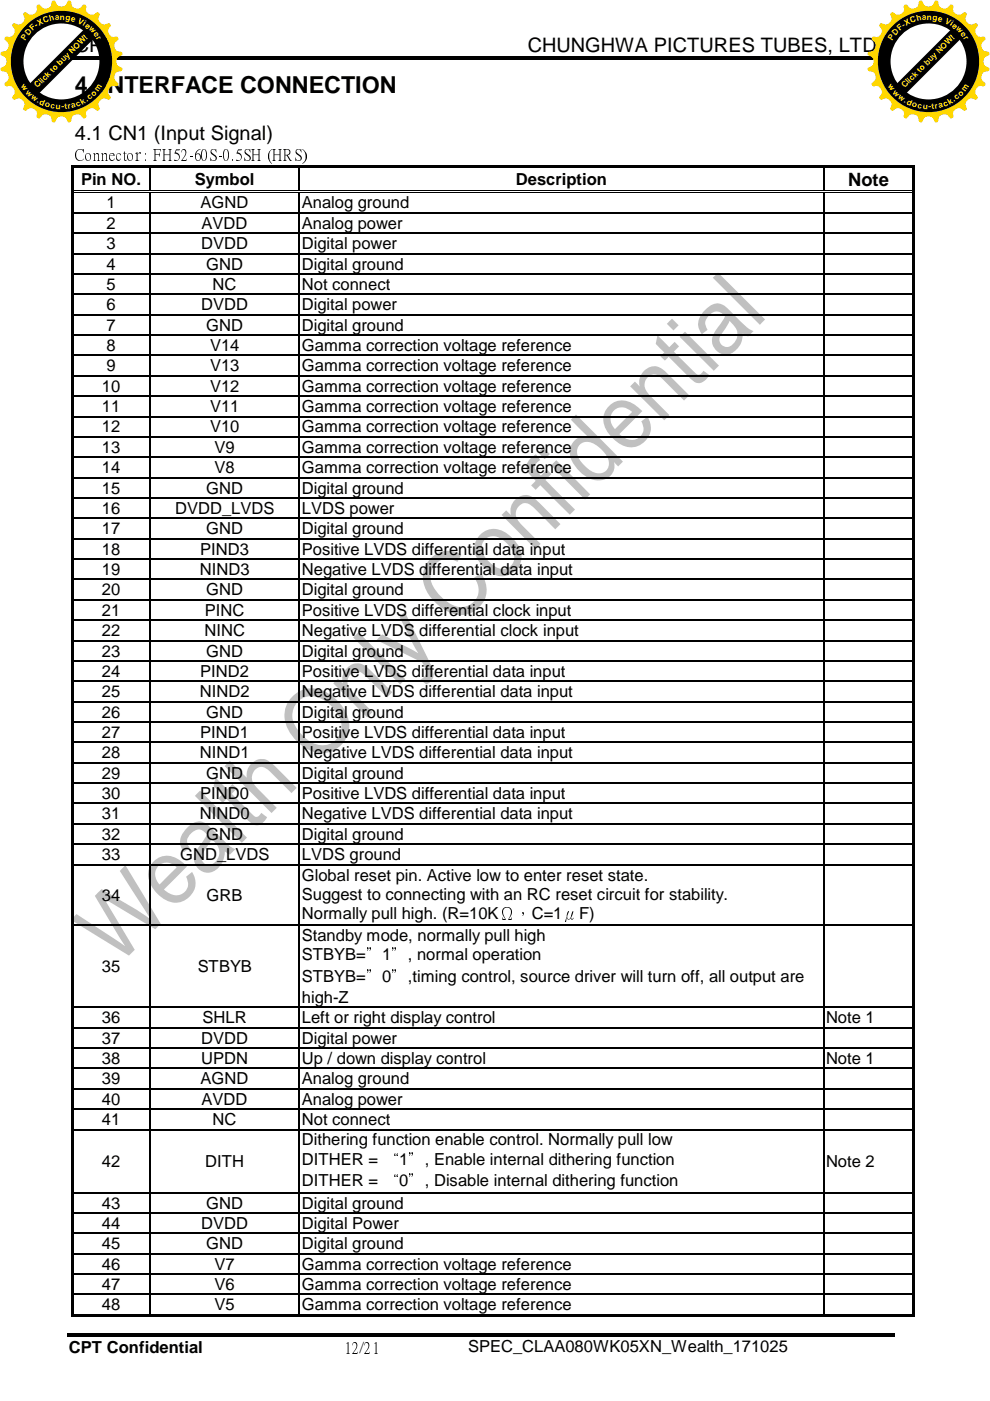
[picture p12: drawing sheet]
<svg xmlns="http://www.w3.org/2000/svg" width="210mm" height="297mm" viewBox="0 0 210 297" stroke-linecap="round" stroke-linejoin="round" font-family="sans-serif">
<path d="M15.1 11.9h82.1v.8h-82.1zM96.9 11.9h.8v.8h-.8zM97.7 11.9h91v.8h-91zM14.1 282.7h40.5v.7h-40.5zM54.6 282.7h.7v.7h-.7zM55.3 282.7h43.3v.7h-43.3zM98.6 282.7h.8v.7h-.8zM99.4 282.7h90.2v.7h-90.2z" fill="#000"/>
<g fill="#c0c0c0">
<path d="M16.2 193.8l10.3 6.8-6.4-10.7 1.4-1.4 7.7 4.5 2.9 2.1-6.7-10.4 1.2-1.3 7.5 12.5-1.2 1.1-10.9-6.5 6.6 10.9-1.3 1.2-12.3-7.6z" fill-rule="evenodd"/>
<path d="M32.6 182.6a4.3 4.3 0 0 1 6.2 .3l.8 .8-4.8 4.9a3.1 3.1 0 0 0 4.4 .5 2.52 2.52 0 0 0 .3-3.2l1.2-1a4.2 4.2 0 0 1-.8 5.5 4.2 4.2 0 0 1-5.5 0 5.8 5.8 0 0 1-2.8-6.3zM33.6 183.6a2.77 2.77 0 0 0 .2 3.9l3.7-3.6a2.65 2.65 0 0 0-3.9-.3z" fill-rule="evenodd"/>
<path d="M39.7 175.5a2.93 2.93 0 0 1 4.5-.4l2.9 2.8a7 7 0 0 0 2.8 2.1l-1.1 1.2-1.1-.7a4.3 4.3 0 0 1-3.6 4.5 3.1 3.1 0 0 1-2.8-2 3.1 3.1 0 0 1 .8-3.3l1.8-2.8a2.02 2.02 0 0 0-3-.5 2.16 2.16 0 0 0-.7 3.4l-1.3 .9a3.6 3.6 0 0 1 .8-5.2zM44.8 177.9l-.6 1.2a5 5 0 0 0-1.5 3.1 1.73 1.73 0 0 0 1.5 1.2 1.73 1.73 0 0 0 1.7-1 3.2 3.2 0 0 0-1.1-4.5z" fill-rule="evenodd"/>
<path d="M42.1 167.9l.3-.3 10 10-1.1 1.1-10-10z" fill-rule="evenodd"/>
<path d="M45.7 164.8l2.5 2.5 1.1-1.1 .9 1-1.1 1.1 4.5 4.5a.9 .9 0 0 0 .9 .4 .9 .9 0 0 0 .7-.6l.2-.3 1.2 1a2.31 2.31 0 0 1-3.1 1.4l-5.5-5.3-.8 .8-.9-1 .8-.8-1.8-1.7z" fill-rule="evenodd"/>
<path d="M48.7 161.3l3.6 3.6a3.2 3.2 0 0 1 1.7-3.6 3.2 3.2 0 0 1 3.9 .8l5 4.9-1.1 1.1-4.6-4.5a2.05 2.05 0 0 0-3.1-.4 2.52 2.52 0 0 0 .3 3.8l4.3 4.3-1.1 1.1-10-10z" fill-rule="evenodd"/>
<path d="M62 147.7a6.1 6.1 0 0 1 8.5-.1 7.6 7.6 0 0 1 3.3 8.1 5.9 5.9 0 0 1-9.4 2.7 8.4 8.4 0 0 1-4-7.7 5.5 5.5 0 0 1 1.6-3zM63.2 148.8a4.4 4.4 0 0 0-.1 6 6.5 6.5 0 0 0 6.1 3.1 4.1 4.1 0 0 0 2.4-6.5 6.9 6.9 0 0 0-6.3-3.7l-.9 .2z" fill-rule="evenodd"/>
<path d="M73.6 141.6a3 3 0 0 1 4.8 .3l4.8 4.9-1.1 1.1-2.8-2.8a10.7 10.7 0 0 0-3.1-2.7 2.21 2.21 0 0 0-2.3 1.2 2.21 2.21 0 0 0 .4 2.6l4.7 4.8-1.1 1.1-7.2-7.2 1-1 1 1a3.1 3.1 0 0 1 .9-3.3z" fill-rule="evenodd"/>
<path d="M76 134l9.9 10-1.1 1.1-9.9-9.9z" fill-rule="evenodd"/>
<path d="M85.5 130l.3-.3 4.4 8.9a9.8 9.8 0 0 1 1.7 4.8 2.31 2.31 0 0 1-1.5 1.7l-1.3-1a1.74 1.74 0 0 0 .9-2.8 1.95 1.95 0 0 0-1.4-1.3l-8.8-4.3 1.2-1.2 7.7 4-4-7.7z" fill-rule="evenodd"/>
<path d="M91.4 118.3a5 5 0 0 1 6.4-.7l-.8 1.5a3.8 3.8 0 0 0-4.8 .7 3.8 3.8 0 0 0-.2 4.9 8.8 8.8 0 0 0 5.5 4 3.8 3.8 0 0 0 3.7-2.1 3.8 3.8 0 0 0-.7-4.2l1.6-.8a5.5 5.5 0 0 1-.6 7.2 5.5 5.5 0 0 1-7.3 .5 8.5 8.5 0 0 1-4.5-7.7l.4-1.5z" fill-rule="evenodd"/>
<path d="M101.8 113.4a4.4 4.4 0 0 1 6.3 .1 5.8 5.8 0 0 1 2.5 5 4.2 4.2 0 0 1-7 2.6 5.8 5.8 0 0 1-2.9-5.9l.4-1zM102.8 114.4a3 3 0 0 0 .4 4.2 4.3 4.3 0 0 0 4 2 2.62 2.62 0 0 0 1.1-4.5 4.6 4.6 0 0 0-4.3-2.3z" fill-rule="evenodd"/>
<path d="M109.2 106a3 3 0 0 1 4.8 .3l4.8 4.8-1.1 1.1-2.2-2.2a14.2 14.2 0 0 0-3.7-3.3 2.23 2.23 0 0 0-2.2 1.2 2.23 2.23 0 0 0 .3 2.6l4.7 4.8-1.1 1.1-7.2-7.2 1-1 1 1a3.3 3.3 0 0 1 .9-3.2z" fill-rule="evenodd"/>
<path d="M112.5 97.2l1.1-.9 1 1.2a1.62 1.62 0 0 0-1.1 2.1l1.2 1.2 1.3-1.2 .9 .9-1.2 1.3 6.2 6.2-1.1 1.1-6.2-6.2-1 .9-1-.9 1-1-.4-.3a3.2 3.2 0 0 1-1.5-3.3z" fill-rule="evenodd"/>
<path d="M115.2 94.8l1.4 1.5-1.1 1.1-1.4-1.4zM117.1 98.4l.8-.8 7.2 7.2-1.1 1.1-7.2-7.2z" fill-rule="evenodd"/>
<path d="M121 89l1.1-1.1 10 10-1 1-.9-.9a3.3 3.3 0 0 1-4.6 3.7 7.7 7.7 0 0 1-4.8-5.5 3.3 3.3 0 0 1 3.8-3.6zM122.9 94.3a2.89 2.89 0 0 0 .6 4 4.6 4.6 0 0 0 4 2 2.25 2.25 0 0 0 1.1-3.6 6 6 0 0 0-4.2-3 1.97 1.97 0 0 0-1.5 .6z" fill-rule="evenodd"/>
<path d="M129.2 86.1a4.3 4.3 0 0 1 6.1 .3l.9 .8-4.9 4.8a3.1 3.1 0 0 0 4.4 .5 2.43 2.43 0 0 0 .3-3.2l1.3-1a4.3 4.3 0 0 1-1.1 5.7 4.3 4.3 0 0 1-5.8-.6 5.5 5.5 0 0 1-2.3-5.9zM130.2 87a2.77 2.77 0 0 0 .2 4l3.6-3.7a2.75 2.75 0 0 0-3.8-.3z" fill-rule="evenodd"/>
<path d="M136.5 78.7a3 3 0 0 1 4.8 .3l4.8 4.8-1.1 1.1-2.7-2.7a10.4 10.4 0 0 0-3.2-2.8 2.22 2.22 0 0 0-2.2 1.2 2.22 2.22 0 0 0 .3 2.6l4.7 4.8-1.1 1.1-7.2-7.2 1-1 1 1.1a3.3 3.3 0 0 1 .9-3.3z" fill-rule="evenodd"/>
<path d="M139.4 71.1l2.5 2.5 1.1-1.1 1 .9-1.1 1.1 4.2 4.3a.99 .99 0 0 0 1.6 .4l.4-.6 1.3 .9a2.44 2.44 0 0 1-3.1 1.5l-5.5-5.4-.8 .9-1-1 .8-.8-1.8-1.8z" fill-rule="evenodd"/>
<path d="M141.9 68.1l.6-.5 1.4 1.4-1.1 1.1-1.4-1.4zM144.1 71.4l1.1-1.1 7.2 7.2-1.1 1.1z" fill-rule="evenodd"/>
<path d="M149.5 65.7a3 3 0 0 1 4.1-.9l3.8 3.7a6 6 0 0 0 2.4 1.7l-1.2 1.1-1.1-.6a4.2 4.2 0 0 1-3.6 4.5 3.1 3.1 0 0 1-2.8-2 3.1 3.1 0 0 1 .8-3.4l1.8-2.7a2.06 2.06 0 0 0-1.9-1.1 2.06 2.06 0 0 0-1.8 1.2 1.99 1.99 0 0 0 0 2.7l-1.2 1a3.6 3.6 0 0 1 .7-5.2zM154.7 68l-.7 1.3a5.4 5.4 0 0 0-1.5 2.8 1.68 1.68 0 0 0 1.4 1.5 1.68 1.68 0 0 0 1.8-1 2.9 2.9 0 0 0-.7-4.3z" fill-rule="evenodd"/>
<path d="M151.1 58.9l1.1-1.1 10 9.9-1.1 1.2z" fill-rule="evenodd"/>
</g>
<g fill="#000">
<path d="M15.1 35.1h.5v.6h-.5zM15.1 35.1h.5v.5h-.5zM15.6 35.1h16v.5h-16zM31.6 35.6l.3 .1zM31.6 35.1h.5v.5h-.5zM32.1 35.1h31.3v.5h-31.3zM63.4 35.6l.2 .1zM63.4 35.1h.5v.5h-.5zM63.9 35.1h110.6v.5h-110.6zM174.5 35.6l.3 .1zM174.5 35.1h.5v.5h-.5zM175 35.1h18.4v.5h-18.4z"/>
<path d="M193.4 35.1h.5v.6h-.5zM193.4 35.1h.5v.5h-.5zM15.1 35.7h.5v4.7h-.5zM15.1 40.4h.5v.5h-.5zM15.1 40.9h.5v4.1h-.5zM15.1 45h.5v.3h-.5zM15.1 45.3h.5v4h-.5zM15.1 49.3h.5v.3h-.5zM15.1 49.6h.5v4h-.5zM15.1 53.6h.5v.3h-.5zM15.1 53.9h.5v4.1h-.5zM15.1 58h.5v.2h-.5z"/>
<path d="M31.6 40.9h.3zM31.6 40.4h.5v.2h-.5zM31.6 40.7h.5v.2h-.5zM31.6 45h.3v.3h-.3zM31.6 49.3h.3v.3h-.3zM31.6 53.6h.3v.3h-.3zM31.6 58h.3v.2h-.3zM63.4 40.9h.2zM63.4 40.4h.5v.2h-.5zM63.4 40.7h.5v.2h-.5zM63.4 45h.2v.3h-.2zM63.4 49.3h.2v.3h-.2z"/>
<path d="M63.4 53.6h.2v.3h-.2zM63.4 58h.2v.2h-.2zM174.5 40.9h.3zM174.5 40.4h.5v.2h-.5zM174.5 40.7h.5v.2h-.5zM174.5 45h.3v.3h-.3zM174.5 49.3h.3v.3h-.3zM174.5 53.6h.3v.3h-.3zM174.5 58h.3v.2h-.3zM193.4 35.7h.5v4.7h-.5zM193.4 40.4h.5v.5h-.5zM193.4 40.9h.5v4.1h-.5z"/>
<path d="M193.4 45h.5v.3h-.5zM193.4 45.3h.5v4h-.5zM193.4 49.3h.5v.3h-.5zM193.4 49.6h.5v4h-.5zM193.4 53.6h.5v.3h-.5zM193.4 53.9h.5v4.1h-.5zM193.4 58h.5v.2h-.5zM15.1 58.2h.5v4.1h-.5zM15.1 62.3h.5v.2h-.5zM15.1 62.5h.5v4.1h-.5zM15.1 66.6h.5v.2h-.5zM15.1 66.8h.5v4.1h-.5z"/>
<path d="M15.1 70.9h.5v.3h-.5zM15.1 71.2h.5v4h-.5zM15.1 75.2h.5v.3h-.5zM15.1 75.5h.5v4h-.5zM15.1 79.5h.5v.3h-.5zM31.6 62.3h.3v.2h-.3zM31.6 66.6h.3v.2h-.3zM31.6 70.9h.3v.3h-.3zM31.6 75.2h.3v.3h-.3zM31.6 79.5h.3v.3h-.3zM63.4 62.3h.2v.2h-.2zM63.4 66.6h.2v.2h-.2z"/>
<path d="M63.4 70.9h.2v.3h-.2zM63.4 75.2h.2v.3h-.2zM63.4 79.5h.2v.3h-.2zM174.5 62.3h.3v.2h-.3zM174.5 66.6h.3v.2h-.3zM174.5 70.9h.3v.3h-.3zM174.5 75.2h.3v.3h-.3zM174.5 79.5h.3v.3h-.3zM193.4 58.2h.5v4.1h-.5zM193.4 62.3h.5v.2h-.5zM193.4 62.5h.5v4.1h-.5zM193.4 66.6h.5v.2h-.5z"/>
<path d="M193.4 66.8h.5v4.1h-.5zM193.4 70.9h.5v.3h-.5zM193.4 71.2h.5v4h-.5zM193.4 75.2h.5v.3h-.5zM193.4 75.5h.5v4h-.5zM193.4 79.5h.5v.3h-.5zM15.1 79.8h.5v4.1h-.5zM15.1 83.9h.5v.2h-.5zM15.1 84.1h.5v4.1h-.5zM15.1 88.2h.5v.2h-.5zM15.1 88.4h.5v4.1h-.5zM15.1 92.5h.5v.3h-.5z"/>
<path d="M15.1 92.8h.5v4h-.5zM15.1 96.8h.5v.3h-.5zM31.6 83.9h.3v.2h-.3zM31.6 88.2h.3v.2h-.3zM31.6 92.5h.3v.3h-.3zM31.6 96.8h.3v.3h-.3zM63.4 83.9h.2v.2h-.2zM63.4 88.2h.2v.2h-.2zM63.4 92.5h.2v.3h-.2zM63.4 96.8h.2v.3h-.2zM174.5 83.9h.3v.2h-.3zM174.5 88.2h.3v.2h-.3z"/>
<path d="M174.5 92.5h.3v.3h-.3zM174.5 96.8h.3v.3h-.3zM193.4 79.8h.5v4.1h-.5zM193.4 83.9h.5v.2h-.5zM193.4 84.1h.5v4.1h-.5zM193.4 88.2h.5v.2h-.5zM193.4 88.4h.5v4.1h-.5zM193.4 92.5h.5v.3h-.5zM193.4 92.8h.5v4h-.5zM193.4 96.8h.5v.3h-.5zM15.1 97.1h.5v4h-.5zM15.1 101.1h.5v.3h-.5z"/>
<path d="M15.1 101.4h.5v4.1h-.5zM15.1 105.5h.5v.2h-.5zM15.1 105.7h.5v4.1h-.5zM15.1 109.8h.5v.2h-.5zM15.1 110h.5v4.1h-.5zM15.1 114.1h.5v.2h-.5zM15.1 114.3h.5v4.1h-.5zM15.1 118.4h.5v.3h-.5zM31.6 101.1h.3v.3h-.3zM31.6 105.5h.3v.2h-.3zM31.6 109.8h.3v.2h-.3zM31.6 114.1h.3v.2h-.3z"/>
<path d="M31.6 118.4h.3v.3h-.3zM63.4 101.1h.2v.3h-.2zM63.4 105.5h.2v.2h-.2zM63.4 109.8h.2v.2h-.2zM63.4 114.1h.2v.2h-.2zM63.4 118.4h.2v.3h-.2zM174.5 101.1h.3v.3h-.3zM174.5 105.5h.3v.2h-.3zM174.5 109.8h.3v.2h-.3zM174.5 114.1h.3v.2h-.3zM174.5 118.4h.3v.3h-.3zM193.4 97.1h.5v4h-.5z"/>
<path d="M193.4 101.1h.5v.3h-.5zM193.4 101.4h.5v4.1h-.5zM193.4 105.5h.5v.2h-.5zM193.4 105.7h.5v4.1h-.5zM193.4 109.8h.5v.2h-.5zM193.4 110h.5v4.1h-.5zM193.4 114.1h.5v.2h-.5zM193.4 114.3h.5v4.1h-.5zM193.4 118.4h.5v.3h-.5zM15.1 118.7h.5v4h-.5zM15.1 122.7h.5v.3h-.5zM15.1 123h.5v4h-.5z"/>
<path d="M15.1 127h.5v.3h-.5zM15.1 127.3h.5v4.1h-.5zM15.1 131.4h.5v.2h-.5zM15.1 131.6h.5v4.1h-.5zM15.1 135.7h.5v.2h-.5zM15.1 135.9h.5v4.1h-.5zM31.6 122.7h.3v.3h-.3zM31.6 127h.3v.3h-.3zM31.6 131.4h.3v.2h-.3zM31.6 135.7h.3v.2h-.3zM63.4 122.7h.2v.3h-.2zM63.4 127h.2v.3h-.2z"/>
<path d="M63.4 131.4h.2v.2h-.2zM63.4 135.7h.2v.2h-.2zM174.5 122.7h.3v.3h-.3zM174.5 127h.3v.3h-.3zM174.5 131.4h.3v.2h-.3zM174.5 135.7h.3v.2h-.3zM193.4 118.7h.5v4h-.5zM193.4 122.7h.5v.3h-.5zM193.4 123h.5v4h-.5zM193.4 127h.5v.3h-.5zM193.4 127.3h.5v4.1h-.5zM193.4 131.4h.5v.2h-.5z"/>
<path d="M193.4 131.6h.5v4.1h-.5zM193.4 135.7h.5v.2h-.5zM193.4 135.9h.5v4.1h-.5zM15.1 140h.5v.3h-.5zM15.1 140.3h.5v4h-.5zM15.1 144.3h.5v.3h-.5zM15.1 144.6h.5v4h-.5zM15.1 148.6h.5v.3h-.5zM15.1 148.9h.5v4.1h-.5zM15.1 153h.5v.2h-.5zM15.1 153.2h.5v4.1h-.5zM15.1 157.3h.5v.2h-.5z"/>
<path d="M31.6 140h.3v.3h-.3zM31.6 144.3h.3v.3h-.3zM31.6 148.6h.3v.3h-.3zM31.6 153h.3v.2h-.3zM31.6 157.3h.3v.2h-.3zM63.4 140h.2v.3h-.2zM63.4 144.3h.2v.3h-.2zM63.4 148.6h.2v.3h-.2zM63.4 153h.2v.2h-.2zM63.4 157.3h.2v.2h-.2zM174.5 140h.3v.3h-.3zM174.5 144.3h.3v.3h-.3z"/>
<path d="M174.5 148.6h.3v.3h-.3zM174.5 153h.3v.2h-.3zM174.5 157.3h.3v.2h-.3zM193.4 140h.5v.3h-.5zM193.4 140.3h.5v4h-.5zM193.4 144.3h.5v.3h-.5zM193.4 144.6h.5v4h-.5zM193.4 148.6h.5v.3h-.5zM193.4 148.9h.5v4.1h-.5zM193.4 153h.5v.2h-.5zM193.4 153.2h.5v4.1h-.5zM193.4 157.3h.5v.2h-.5z"/>
<path d="M15.1 157.5h.5v4.1h-.5zM15.1 161.6h.5v.2h-.5zM15.1 161.8h.5v4.1h-.5zM15.1 165.9h.5v.3h-.5zM15.1 166.2h.5v4h-.5zM15.1 170.2h.5v.3h-.5zM15.1 170.5h.5v4h-.5zM15.1 174.5h.5v.3h-.5zM15.1 174.8h.5v4.1h-.5zM15.1 178.9h.5v.2h-.5zM31.6 161.6h.3v.2h-.3zM31.6 165.9h.3v.3h-.3z"/>
<path d="M31.6 170.2h.3v.3h-.3zM31.6 174.5h.3v.3h-.3zM31.6 178.9h.3v.2h-.3zM63.4 161.6h.2v.2h-.2zM63.4 165.9h.2v.3h-.2zM63.4 170.2h.2v.3h-.2zM63.4 174.5h.2v.3h-.2zM63.4 178.9h.2v.2h-.2zM174.5 161.6h.3v.2h-.3zM174.5 165.9h.3v.3h-.3zM174.5 170.2h.3v.3h-.3zM174.5 174.5h.3v.3h-.3z"/>
<path d="M174.5 178.9h.3v.2h-.3zM193.4 157.5h.5v4.1h-.5zM193.4 161.6h.5v.2h-.5zM193.4 161.8h.5v4.1h-.5zM193.4 165.9h.5v.3h-.5zM193.4 166.2h.5v4h-.5zM193.4 170.2h.5v.3h-.5zM193.4 170.5h.5v4h-.5zM193.4 174.5h.5v.3h-.5zM193.4 174.8h.5v4.1h-.5zM193.4 178.9h.5v.2h-.5zM15.1 179.1h.5v4.1h-.5z"/>
<path d="M15.1 183.2h.5v.2h-.5zM15.1 183.4h.5v12.6h-.5zM15.1 196h.5v.3h-.5zM31.6 183.2h.3v.2h-.3zM31.6 196h.3v.3h-.3zM63.4 183.2h.2v.2h-.2zM63.4 196h.2v.3h-.2zM174.5 183.2h.3v.2h-.3zM174.5 196h.3v.3h-.3zM193.4 179.1h.5v4.1h-.5zM193.4 183.2h.5v.2h-.5zM193.4 183.4h.5v12.6h-.5z"/>
<path d="M193.4 196h.5v.3h-.5zM15.1 196.3h.5v17.1h-.5zM15.1 213.4h.5v.3h-.5zM15.1 213.7h.5v4.1h-.5zM15.1 217.8h.5v.2h-.5zM31.6 213.4h.3v.3h-.3zM31.6 217.8h.3v.2h-.3zM63.4 213.4h.2v.3h-.2zM63.4 217.8h.2v.2h-.2zM174.5 213.4h.3v.3h-.3zM174.5 217.8h.3v.2h-.3zM193.4 196.3h.5v17.1h-.5z"/>
<path d="M193.4 213.4h.5v.3h-.5zM193.4 213.7h.5v4.1h-.5zM193.4 217.8h.5v.2h-.5zM15.1 218h.5v4.1h-.5zM15.1 222.1h.5v.2h-.5zM15.1 222.3h.5v4.1h-.5zM15.1 226.4h.5v.3h-.5zM15.1 226.7h.5v4h-.5zM15.1 230.7h.5v.3h-.5zM15.1 231h.5v4h-.5zM15.1 235h.5v.3h-.5zM15.1 235.3h.5v4.1h-.5z"/>
<path d="M15.1 239.4h.5v.2h-.5zM31.6 222.1h.3v.2h-.3zM31.6 226.4h.3v.3h-.3zM31.6 230.7h.3v.3h-.3zM31.6 235h.3v.3h-.3zM31.6 239.4h.3v.2h-.3zM63.4 222.1h.2v.2h-.2zM63.4 226.4h.2v.3h-.2zM63.4 230.7h.2v.3h-.2zM63.4 235h.2v.3h-.2zM63.4 239.4h.2v.2h-.2zM174.5 222.1h.3v.2h-.3z"/>
<path d="M174.5 226.4h.3v.3h-.3zM174.5 230.7h.3v.3h-.3zM174.5 235h.3v.3h-.3zM174.5 239.4h.3v.2h-.3zM193.4 218h.5v4.1h-.5zM193.4 222.1h.5v.2h-.5zM193.4 222.3h.5v4.1h-.5zM193.4 226.4h.5v.3h-.5zM193.4 226.7h.5v4h-.5zM193.4 230.7h.5v.3h-.5zM193.4 231h.5v4h-.5zM193.4 235h.5v.3h-.5z"/>
<path d="M193.4 235.3h.5v4.1h-.5zM193.4 239.4h.5v.2h-.5zM15.1 239.6h.5v13.1h-.5zM15.1 252.7h.5v.3h-.5zM15.1 253h.5v4h-.5zM15.1 257h.5v.3h-.5zM31.6 252.7h.3v.3h-.3zM31.6 257h.3v.3h-.3zM63.4 252.7h.2v.3h-.2zM63.4 257h.2v.3h-.2zM174.5 252.7h.3v.3h-.3zM174.5 257h.3v.3h-.3z"/>
<path d="M193.4 239.6h.5v13.1h-.5zM193.4 252.7h.5v.3h-.5zM193.4 253h.5v4h-.5zM193.4 257h.5v.3h-.5zM15.1 257.3h.5v4.1h-.5zM15.1 261.4h.5v.2h-.5zM15.1 261.6h.5v4.1h-.5zM15.1 265.7h.5v.2h-.5zM15.1 265.9h.5v4.1h-.5zM15.1 270h.5v.3h-.5zM15.1 270.3h.5v4h-.5zM15.1 274.3h.5v.3h-.5z"/>
<path d="M15.1 274.6h.5v4h-.5zM15.1 278.6h.5v.5h-.5zM15.6 278.6h16v.5h-16zM31.6 261.4h.3v.2h-.3zM31.6 265.7h.3v.2h-.3zM31.6 270h.3v.3h-.3zM31.6 274.3h.3v.3h-.3zM31.6 278.6h.5v.5h-.5zM32.1 278.6h31.3v.5h-31.3zM63.4 261.4h.2v.2h-.2zM63.4 265.7h.2v.2h-.2zM63.4 270h.2v.3h-.2z"/>
<path d="M63.4 274.3h.2v.3h-.2zM63.4 278.6h.5v.5h-.5zM63.9 278.6h110.6v.5h-110.6zM174.5 261.4h.3v.2h-.3zM174.5 265.7h.3v.2h-.3zM174.5 270h.3v.3h-.3zM174.5 274.3h.3v.3h-.3zM174.5 278.6h.5v.5h-.5zM175 278.6h18.4v.5h-18.4zM193.4 257.3h.5v4.1h-.5zM193.4 261.4h.5v.2h-.5zM193.4 261.6h.5v4.1h-.5z"/>
<path d="M193.4 265.7h.5v.2h-.5zM193.4 265.9h.5v4.1h-.5zM193.4 270h.5v.3h-.5zM193.4 270.3h.5v4h-.5zM193.4 274.3h.5v.3h-.5zM193.4 274.6h.5v4h-.5zM193.4 278.6h.5v.5h-.5z"/>
</g>
<g fill="none" stroke="#000" stroke-width=".25">
<path d="M31.7 35.7v4.7M63.5 35.7v4.7M174.6 35.7v4.7M15.6 45.1h16M15.6 49.4h16M15.6 53.8h16M15.6 58.1h16M31.7 40.9v4.1M31.7 45.3v4M31.7 49.6v4M31.7 53.9v4.1M31.7 58.2v4.1"/>
<path d="M31.9 45.1h31.5M31.9 49.4h31.5M31.9 53.8h31.5M31.9 58.1h31.5M63.5 40.9v4.1M63.5 45.3v4M63.5 49.6v4M63.5 53.9v4.1M63.5 58.2v4.1M63.6 45.1h110.9M63.6 49.4h110.9M63.6 53.8h110.9"/>
<path d="M63.6 58.1h110.9M174.6 40.9v4.1M174.6 45.3v4M174.6 49.6v4M174.6 53.9v4.1M174.6 58.2v4.1M174.8 45.1h18.6M174.8 49.4h18.6M174.8 53.8h18.6M174.8 58.1h18.6M15.6 62.4h16M15.6 66.7h16"/>
<path d="M15.6 71h16M15.6 75.4h16M15.6 79.7h16M31.7 62.5v4.1M31.7 66.8v4.1M31.7 71.2v4M31.7 75.5v4M31.7 79.8v4.1M31.9 62.4h31.5M31.9 66.7h31.5M31.9 71h31.5M31.9 75.4h31.5"/>
<path d="M31.9 79.7h31.5M63.5 62.5v4.1M63.5 66.8v4.1M63.5 71.2v4M63.5 75.5v4M63.5 79.8v4.1M63.6 62.4h110.9M63.6 66.7h110.9M63.6 71h110.9M63.6 75.4h110.9M63.6 79.7h110.9M174.6 62.5v4.1"/>
<path d="M174.6 66.8v4.1M174.6 71.2v4M174.6 75.5v4M174.6 79.8v4.1M174.8 62.4h18.6M174.8 66.7h18.6M174.8 71h18.6M174.8 75.4h18.6M174.8 79.7h18.6M15.6 84h16M15.6 88.3h16M15.6 92.6h16"/>
<path d="M15.6 96.9h16M31.7 84.1v4.1M31.7 88.4v4.1M31.7 92.8v4M31.7 97.1v4M31.9 84h31.5M31.9 88.3h31.5M31.9 92.6h31.5M31.9 96.9h31.5M63.5 84.1v4.1M63.5 88.4v4.1M63.5 92.8v4"/>
<path d="M63.5 97.1v4M63.6 84h110.9M63.6 88.3h110.9M63.6 92.6h110.9M63.6 96.9h110.9M174.6 84.1v4.1M174.6 88.4v4.1M174.6 92.8v4M174.6 97.1v4M174.8 84h18.6M174.8 88.3h18.6M174.8 92.6h18.6"/>
<path d="M174.8 96.9h18.6M15.6 101.3h16M15.6 105.6h16M15.6 109.9h16M15.6 114.2h16M15.6 118.5h16M31.7 101.4v4.1M31.7 105.7v4.1M31.7 110v4.1M31.7 114.3v4.1M31.7 118.7v4M31.9 101.3h31.5"/>
<path d="M31.9 105.6h31.5M31.9 109.9h31.5M31.9 114.2h31.5M31.9 118.5h31.5M63.5 101.4v4.1M63.5 105.7v4.1M63.5 110v4.1M63.5 114.3v4.1M63.5 118.7v4M63.6 101.3h110.9M63.6 105.6h110.9M63.6 109.9h110.9"/>
<path d="M63.6 114.2h110.9M63.6 118.5h110.9M174.6 101.4v4.1M174.6 105.7v4.1M174.6 110v4.1M174.6 114.3v4.1M174.6 118.7v4M174.8 101.3h18.6M174.8 105.6h18.6M174.8 109.9h18.6M174.8 114.2h18.6M174.8 118.5h18.6"/>
<path d="M15.6 122.9h16M15.6 127.2h16M15.6 131.5h16M15.6 135.8h16M31.7 123v4M31.7 127.3v4.1M31.7 131.6v4.1M31.7 135.9v4.1M31.9 122.9h31.5M31.9 127.2h31.5M31.9 131.5h31.5M31.9 135.8h31.5"/>
<path d="M63.5 123v4M63.5 127.3v4.1M63.5 131.6v4.1M63.5 135.9v4.1M63.6 122.9h110.9M63.6 127.2h110.9M63.6 131.5h110.9M63.6 135.8h110.9M174.6 123v4M174.6 127.3v4.1M174.6 131.6v4.1M174.6 135.9v4.1"/>
<path d="M174.8 122.9h18.6M174.8 127.2h18.6M174.8 131.5h18.6M174.8 135.8h18.6M15.6 140.1h16M15.6 144.4h16M15.6 148.8h16M15.6 153.1h16M15.6 157.4h16M31.7 140.3v4M31.7 144.6v4M31.7 148.9v4.1"/>
<path d="M31.7 153.2v4.1M31.7 157.5v4.1M31.9 140.1h31.5M31.9 144.4h31.5M31.9 148.8h31.5M31.9 153.1h31.5M31.9 157.4h31.5M63.5 140.3v4M63.5 144.6v4M63.5 148.9v4.1M63.5 153.2v4.1M63.5 157.5v4.1"/>
<path d="M63.6 140.1h110.9M63.6 144.4h110.9M63.6 148.8h110.9M63.6 153.1h110.9M63.6 157.4h110.9M174.6 140.3v4M174.6 144.6v4M174.6 148.9v4.1M174.6 153.2v4.1M174.6 157.5v4.1M174.8 140.1h18.6M174.8 144.4h18.6"/>
<path d="M174.8 148.8h18.6M174.8 153.1h18.6M174.8 157.4h18.6M15.6 161.7h16M15.6 166h16M15.6 170.3h16M15.6 174.7h16M15.6 179h16M31.7 161.8v4.1M31.7 166.2v4M31.7 170.5v4M31.7 174.8v4.1"/>
<path d="M31.7 179.1v4.1M31.9 161.7h31.5M31.9 166h31.5M31.9 170.3h31.5M31.9 174.7h31.5M31.9 179h31.5M63.5 161.8v4.1M63.5 166.2v4M63.5 170.5v4M63.5 174.8v4.1M63.5 179.1v4.1M63.6 161.7h110.9"/>
<path d="M63.6 166h110.9M63.6 170.3h110.9M63.6 174.7h110.9M63.6 179h110.9M174.6 161.8v4.1M174.6 166.2v4M174.6 170.5v4M174.6 174.8v4.1M174.6 179.1v4.1M174.8 161.7h18.6M174.8 166h18.6M174.8 170.3h18.6"/>
<path d="M174.8 174.7h18.6M174.8 179h18.6M15.6 183.3h16M15.6 196.2h16M31.7 183.4v12.6M31.7 196.3v17.1M31.9 183.3h31.5M31.9 196.2h31.5M63.5 183.4v12.6M63.5 196.3v17.1M63.6 183.3h110.9M63.6 196.2h110.9"/>
<path d="M174.6 183.4v12.6M174.6 196.3v17.1M174.8 183.3h18.6M174.8 196.2h18.6M15.6 213.6h16M15.6 217.9h16M31.7 213.7v4.1M31.7 218v4.1M31.9 213.6h31.5M31.9 217.9h31.5M63.5 213.7v4.1M63.5 218v4.1"/>
<path d="M63.6 213.6h110.9M63.6 217.9h110.9M174.6 213.7v4.1M174.6 218v4.1M174.8 213.6h18.6M174.8 217.9h18.6M15.6 222.2h16M15.6 226.5h16M15.6 230.8h16M15.6 235.2h16M15.6 239.5h16M31.7 222.3v4.1"/>
<path d="M31.7 226.7v4M31.7 231v4M31.7 235.3v4.1M31.7 239.6v13.1M31.9 222.2h31.5M31.9 226.5h31.5M31.9 230.8h31.5M31.9 235.2h31.5M31.9 239.5h31.5M63.5 222.3v4.1M63.5 226.7v4M63.5 231v4"/>
<path d="M63.5 235.3v4.1M63.5 239.6v13.1M63.6 222.2h110.9M63.6 226.5h110.9M63.6 230.8h110.9M63.6 235.2h110.9M63.6 239.5h110.9M174.6 222.3v4.1M174.6 226.7v4M174.6 231v4M174.6 235.3v4.1M174.6 239.6v13.1"/>
<path d="M174.8 222.2h18.6M174.8 226.5h18.6M174.8 230.8h18.6M174.8 235.2h18.6M174.8 239.5h18.6M15.6 252.9h16M15.6 257.2h16M31.7 253v4M31.7 257.3v4.1M31.9 252.9h31.5M31.9 257.2h31.5M63.5 253v4"/>
<path d="M63.5 257.3v4.1M63.6 252.9h110.9M63.6 257.2h110.9M174.6 253v4M174.6 257.3v4.1M174.8 252.9h18.6M174.8 257.2h18.6M15.6 261.5h16M15.6 265.8h16M15.6 270.1h16M15.6 274.4h16M31.7 261.6v4.1"/>
<path d="M31.7 265.9v4.1M31.7 270.3v4M31.7 274.6v4M31.9 261.5h31.5M31.9 265.8h31.5M31.9 270.1h31.5M31.9 274.4h31.5M63.5 261.6v4.1M63.5 265.9v4.1M63.5 270.3v4M63.5 274.6v4M63.6 261.5h110.9"/>
<path d="M63.6 265.8h110.9M63.6 270.1h110.9M63.6 274.4h110.9M174.6 261.6v4.1M174.6 265.9v4.1M174.6 270.3v4M174.6 274.6v4M174.8 261.5h18.6M174.8 265.8h18.6M174.8 270.1h18.6M174.8 274.4h18.6"/>
</g>
<path d="M15.6 40.5h16M15.6 40.8h16M32.1 40.5h31.3M32.1 40.8h31.3M63.9 40.5h110.6M63.9 40.8h110.6M175 40.5h18.4M175 40.8h18.4" fill="none" stroke="#000" stroke-width=".21"/>
<path d="M2.7 5.1a1.03 1.03 0 0 0 .4 1.1 1.25 1.25 0 0 1-.3 1.3 1.25 1.25 0 0 1-1.3 .3h-.3l-.2 .2a1.03 1.03 0 0 0 .7 1 1.25 1.25 0 0 1 0 1.3 1.25 1.25 0 0 1-1.2 .6l-.3 .1-.1 .3a1.03 1.03 0 0 0 .9 .8 1.25 1.25 0 0 1 .4 1.3 1.25 1.25 0 0 1-1 .9l-.2 .1-.1 .3a1.03 1.03 0 0 0 1.1 .5 1.25 1.25 0 0 1 .7 1.2 1.25 1.25 0 0 1-.8 1.1l-.1 .2v.3a1.03 1.03 0 0 0 1.2 .2 1.25 1.25 0 0 1 .9 1 1.25 1.25 0 0 1-.4 1.2l-.1 .3 .1 .3a1.03 1.03 0 0 0 1.2-.1 1.25 1.25 0 0 1 1.1 .6 1.25 1.25 0 0 1 0 1.3l-.1 .3 .2 .3a1.03 1.03 0 0 0 1.1-.4 1.25 1.25 0 0 1 1.3 .3 1.25 1.25 0 0 1 .3 1.3v.3l.2 .2a1.03 1.03 0 0 0 1-.7 1.25 1.25 0 0 1 1.3 0 1.25 1.25 0 0 1 .6 1.2l.1 .2 .3 .1a1.03 1.03 0 0 0 .8-.9 1.25 1.25 0 0 1 1.3-.3 1.25 1.25 0 0 1 .9 1l.1 .2h.3a1.03 1.03 0 0 0 .5-1 1.25 1.25 0 0 1 1.2-.7 1.25 1.25 0 0 1 1.1 .7l.2 .2h.3a1.03 1.03 0 0 0 .2-1.2 1.25 1.25 0 0 1 1-1 1.25 1.25 0 0 1 1.2 .5l.3 .1 .3-.1a1.03 1.03 0 0 0-.1-1.2 1.25 1.25 0 0 1 .6-1.2 1.25 1.25 0 0 1 1.3 .1h.3l.3-.1a1.03 1.03 0 0 0-.4-1.2 1.25 1.25 0 0 1 .3-1.2 1.25 1.25 0 0 1 1.3-.3h.3l.2-.3a1.03 1.03 0 0 0-.7-1 1.25 1.25 0 0 1 0-1.3 1.25 1.25 0 0 1 1.2-.6l.2-.1 .1-.3a1.03 1.03 0 0 0-.9-.7 1.25 1.25 0 0 1-.3-1.3 1.25 1.25 0 0 1 1-.9l.2-.2v-.3a1.03 1.03 0 0 0-1-.5 1.25 1.25 0 0 1-.7-1.1 1.25 1.25 0 0 1 .7-1.1l.2-.2v-.4a1.03 1.03 0 0 0-1.2-.2 1.25 1.25 0 0 1-1-.9 1.25 1.25 0 0 1 .5-1.2l.1-.3-.1-.3a1.03 1.03 0 0 0-1.2 .1 1.25 1.25 0 0 1-1.2-.7 1.25 1.25 0 0 1 .1-1.3v-.2l-.1-.3a1.03 1.03 0 0 0-1.2 .4 1.25 1.25 0 0 1-1.2-.3 1.25 1.25 0 0 1-.3-1.3v-.3l-.3-.2a1.03 1.03 0 0 0-1 .7 1.25 1.25 0 0 1-1.3 0 1.25 1.25 0 0 1-.6-1.2l-.1-.3-.3-.1a1.03 1.03 0 0 0-.7 .9 1.25 1.25 0 0 1-1.3 .4 1.25 1.25 0 0 1-.9-1l-.2-.2-.3-.1a1.03 1.03 0 0 0-.5 1.1 1.25 1.25 0 0 1-1.1 .7 1.25 1.25 0 0 1-1.1-.8l-.2-.1h-.4a1.03 1.03 0 0 0-.2 1.2 1.25 1.25 0 0 1-.9 .9 1.25 1.25 0 0 1-1.2-.4l-.3-.1-.3 .1a1.03 1.03 0 0 0 .1 1.2 1.25 1.25 0 0 1-.7 1.1 1.25 1.25 0 0 1-1.3 0l-.2-.1zM2.3 13a10.8 10.8 0 0 0 21.5 0 10.8 10.8 0 0 0-21.5 0z" fill-rule="evenodd" fill="#ffd700"/>
<path d="M2.3 13a10.8 10.8 0 0 0 21.5 0 10.8 10.8 0 0 0-21.5 0zM4.8 13a8.2 8.2 0 0 0 16.5 0 8.2 8.2 0 0 0-16.5 0z" fill-rule="evenodd" fill="#000"/>
<circle cx="13" cy="13" r="8.2" fill="none" stroke="#000" stroke-width=".35"/>
<path d="M6.3 17.8l11.5-11.5 1 .9 1 1.1-11.5 11.5-1.1-1z" fill="#000"/>
<path d="M186.5 5.1a1.03 1.03 0 0 0 .4 1.1 1.25 1.25 0 0 1-.3 1.3 1.25 1.25 0 0 1-1.3 .3h-.3l-.2 .2a1.03 1.03 0 0 0 .7 1 1.25 1.25 0 0 1 0 1.3 1.25 1.25 0 0 1-1.2 .6l-.2 .1-.1 .3a1.03 1.03 0 0 0 .9 .8 1.25 1.25 0 0 1 .3 1.3 1.25 1.25 0 0 1-1 .9l-.2 .1v.3a1.03 1.03 0 0 0 1 .5 1.25 1.25 0 0 1 .7 1.2 1.25 1.25 0 0 1-.7 1.1l-.2 .2v.3a1.03 1.03 0 0 0 1.2 .2 1.25 1.25 0 0 1 1 1 1.25 1.25 0 0 1-.5 1.2l-.1 .3 .1 .3a1.03 1.03 0 0 0 1.2-.1 1.25 1.25 0 0 1 1.2 .6 1.25 1.25 0 0 1-.1 1.3v.3l.1 .3a1.03 1.03 0 0 0 1.2-.4 1.25 1.25 0 0 1 1.2 .3 1.25 1.25 0 0 1 .3 1.3v.3l.3 .2a1.03 1.03 0 0 0 1-.7 1.25 1.25 0 0 1 1.3 0 1.25 1.25 0 0 1 .6 1.2l.1 .2 .3 .1a1.03 1.03 0 0 0 .7-.9 1.25 1.25 0 0 1 1.3-.3 1.25 1.25 0 0 1 .9 1l.2 .2h.3a1.03 1.03 0 0 0 .5-1 1.25 1.25 0 0 1 1.1-.7 1.25 1.25 0 0 1 1.1 .7l.2 .2h.4a1.03 1.03 0 0 0 .2-1.2 1.25 1.25 0 0 1 .9-1 1.25 1.25 0 0 1 1.3 .5l.2 .1 .3-.1a1.03 1.03 0 0 0-.1-1.2 1.25 1.25 0 0 1 .7-1.2 1.25 1.25 0 0 1 1.3 .1h.2l.3-.1a1.03 1.03 0 0 0-.4-1.2 1.25 1.25 0 0 1 .3-1.2 1.25 1.25 0 0 1 1.3-.3h.3l.2-.3a1.03 1.03 0 0 0-.7-1 1.25 1.25 0 0 1 0-1.3 1.25 1.25 0 0 1 1.2-.6l.3-.1 .1-.3a1.03 1.03 0 0 0-.9-.7 1.25 1.25 0 0 1-.4-1.3 1.25 1.25 0 0 1 1-.9l.2-.2 .1-.3a1.03 1.03 0 0 0-1.1-.5 1.25 1.25 0 0 1-.7-1.1 1.25 1.25 0 0 1 .8-1.1l.1-.2v-.4a1.03 1.03 0 0 0-1.2-.2 1.25 1.25 0 0 1-.9-.9 1.25 1.25 0 0 1 .4-1.2l.1-.3-.1-.3a1.03 1.03 0 0 0-1.2 .1 1.25 1.25 0 0 1-1.1-.7 1.25 1.25 0 0 1 0-1.3l.1-.2-.2-.3a1.03 1.03 0 0 0-1.1 .4 1.25 1.25 0 0 1-1.3-.3 1.25 1.25 0 0 1-.3-1.3v-.3l-.2-.2a1.03 1.03 0 0 0-1 .7 1.25 1.25 0 0 1-1.3 0 1.25 1.25 0 0 1-.6-1.2l-.1-.3-.3-.1a1.03 1.03 0 0 0-.8 .9 1.25 1.25 0 0 1-1.3 .4 1.25 1.25 0 0 1-.9-1l-.1-.2-.3-.1a1.03 1.03 0 0 0-.5 1.1 1.25 1.25 0 0 1-1.2 .7 1.25 1.25 0 0 1-1.1-.8l-.2-.1h-.3a1.03 1.03 0 0 0-.2 1.2 1.25 1.25 0 0 1-.9 .9 1.25 1.25 0 0 1-1.3-.4l-.3-.1-.3 .1a1.03 1.03 0 0 0 .1 1.2 1.25 1.25 0 0 1-.6 1.1 1.25 1.25 0 0 1-1.3 0l-.3-.1zM186.1 13a10.8 10.8 0 0 0 21.5 0 10.8 10.8 0 0 0-21.5 0z" fill-rule="evenodd" fill="#ffd700"/>
<path d="M186.1 13a10.8 10.8 0 0 0 21.5 0 10.8 10.8 0 0 0-21.5 0zM188.6 13a8.2 8.2 0 0 0 16.5 0 8.2 8.2 0 0 0-16.5 0z" fill-rule="evenodd" fill="#000"/>
<circle cx="196.9" cy="13" r="8.2" fill="none" stroke="#000" stroke-width=".35"/>
<path d="M190.1 17.8l11.5-11.5 1.1 .9 .9 1.1-11.4 11.5-1.1-1z" fill="#000"/>
<text font-size="5" x="15.9" y="19.8">4. INTERFACE CONNECTION</text>
<g font-size="4.2">
<text x="15.9" y="10.9">CPT</text>
<text x="111.9" y="10.9">CHUNGHWA PICTURES TUBES, LTD.,</text>
<text x="15.9" y="29.7">4.1 CN1 (Input Signal)</text>
</g>
<text font-size="3.9" x="179.8" y="39.5">Note</text>
<g font-size="3.5">
<text x="15.9" y="33.9">Connector : FH52-60S-0.5SH (HRS)</text>
<text x="17.2" y="39.3">Pin NO.</text>
<text x="41.3" y="39.3">Symbol</text>
<text x="109.4" y="39.3">Description</text>
<text x="22.6" y="44.2">1</text>
<text x="42.5" y="44.2">AGND</text>
<text x="64" y="44.2">Analog ground</text>
<text x="22.6" y="48.5">2</text>
<text x="22.6" y="52.8">3</text>
<text x="42.7" y="52.8">DVDD</text>
<text x="42.8" y="48.5">AVDD</text>
<text x="64" y="48.5">Analog power</text>
<text x="64" y="52.8">Digital power</text>
<text x="22.6" y="57.2">4</text>
<text x="43.7" y="57.2">GND</text>
<text x="64" y="57.2">Digital ground</text>
<text x="22.6" y="61.5">5</text>
<text x="22.6" y="65.8">6</text>
<text x="42.7" y="65.8">DVDD</text>
<text x="45.1" y="61.5">NC</text>
<text x="64" y="61.5">Not connect</text>
<text x="64" y="65.8">Digital power</text>
<text x="22.6" y="70.1">7</text>
<text x="43.7" y="70.1">GND</text>
<text x="64" y="70.1">Digital ground</text>
<text x="22.6" y="74.4">8</text>
<text x="44.5" y="74.4">V14</text>
<text x="64" y="74.4">Gamma correction voltage reference</text>
<text x="21.6" y="83.1">10</text>
<text x="22.6" y="78.7">9</text>
<text x="44.5" y="83.1">V12</text>
<text x="44.5" y="78.7">V13</text>
<text x="64" y="78.7">Gamma correction voltage reference</text>
<text x="64" y="83.1">Gamma correction voltage reference</text>
<text x="21.6" y="87.4">11</text>
<text x="44.5" y="87.4">V11</text>
<text x="64" y="87.4">Gamma correction voltage reference</text>
<text x="21.6" y="91.7">12</text>
<text x="44.5" y="91.7">V10</text>
<text x="64" y="91.7">Gamma correction voltage reference</text>
<text x="21.6" y="96">13</text>
<text x="21.6" y="100.3">14</text>
<text x="45.5" y="96">V9</text>
<text x="45.5" y="100.3">V8</text>
<text x="64" y="96">Gamma correction voltage reference</text>
<text x="64" y="100.3">Gamma correction voltage reference</text>
<text x="21.6" y="104.6">15</text>
<text x="43.7" y="104.6">GND</text>
<text x="64" y="104.6">Digital ground</text>
<text x="21.6" y="109">16</text>
<text x="21.6" y="113.3">17</text>
<text x="37.1" y="109">DVDD_LVDS</text>
<text x="43.7" y="113.3">GND</text>
<text x="64" y="109">LVDS power</text>
<text x="64" y="113.3">Digital ground</text>
<text x="21.6" y="117.6">18</text>
<text x="42.5" y="117.6">PIND3</text>
<text x="64" y="117.6">Positive LVDS differential data input</text>
<text x="21.6" y="121.9">19</text>
<text x="42.4" y="121.9">NIND3</text>
<text x="64" y="121.9">Negative LVDS differential data input</text>
<text x="21.6" y="126.2">20</text>
<text x="21.6" y="130.6">21</text>
<text x="43.4" y="130.6">PINC</text>
<text x="43.7" y="126.2">GND</text>
<text x="64" y="126.2">Digital ground</text>
<text x="64" y="130.6">Positive LVDS differential clock input</text>
<text x="21.6" y="134.9">22</text>
<text x="43.3" y="134.9">NINC</text>
<text x="64" y="134.9">Negative LVDS differential clock input</text>
<text x="21.6" y="139.2">23</text>
<text x="21.6" y="143.5">24</text>
<text x="42.5" y="143.5">PIND2</text>
<text x="43.7" y="139.2">GND</text>
<text x="64" y="139.2">Digital ground</text>
<text x="64" y="143.5">Positive LVDS differential data input</text>
<text x="21.6" y="147.8">25</text>
<text x="42.4" y="147.8">NIND2</text>
<text x="64" y="147.8">Negative LVDS differential data input</text>
<text x="21.6" y="152.1">26</text>
<text x="43.7" y="152.1">GND</text>
<text x="64" y="152.1">Digital ground</text>
<text x="21.6" y="156.5">27</text>
<text x="21.6" y="160.8">28</text>
<text x="42.4" y="160.8">NIND1</text>
<text x="42.5" y="156.5">PIND1</text>
<text x="64" y="156.5">Positive LVDS differential data input</text>
<text x="64" y="160.8">Negative LVDS differential data input</text>
<text x="21.6" y="165.1">29</text>
<text x="43.7" y="165.1">GND</text>
<text x="64" y="165.1">Digital ground</text>
<text x="21.6" y="169.4">30</text>
<text x="21.6" y="173.7">31</text>
<text x="42.4" y="173.7">NIND0</text>
<text x="42.5" y="169.4">PIND0</text>
<text x="64" y="169.4">Positive LVDS differential data input</text>
<text x="64" y="173.7">Negative LVDS differential data input</text>
<text x="21.6" y="178.1">32</text>
<text x="43.7" y="178.1">GND</text>
<text x="64" y="178.1">Digital ground</text>
<text x="21.6" y="182.4">33</text>
<text x="38.2" y="182.4">GND_LVDS</text>
<text x="64" y="182.4">LVDS ground</text>
<text x="21.6" y="191">34</text>
<text x="43.8" y="191">GRB</text>
<text x="64" y="190.7">Suggest to connecting with an RC reset circuit for stability.</text>
<text x="64" y="186.7">Global reset pin. Active low to enter reset state.</text>
<text x="64" y="194.8">Normally pull high. (R=10KΩ，C=1μF)</text>
<text x="64" y="199.6">Standby mode, normally pull high</text>
<text x="64" y="203.6">STBYB=”1”, normal operation</text>
<text x="21.6" y="206.1">35</text>
<text x="41.9" y="206.1">STBYB</text>
<text x="64" y="208.2">STBYB=”0”,timing control, source driver will turn off, all output are</text>
<text x="64" y="212.6">high-Z</text>
<text x="21.6" y="217">36</text>
<text x="21.6" y="221.3">37</text>
<text x="42.7" y="221.3">DVDD</text>
<text x="43" y="217">SHLR</text>
<text x="64" y="221.3">Digital power</text>
<text x="64" y="217">Left or right display control</text>
<text x="175.1" y="217">Note 1</text>
<text x="21.6" y="225.6">38</text>
<text x="42.7" y="225.6">UPDN</text>
<text x="64" y="225.6">Up / down display control</text>
<text x="175.1" y="225.6">Note 1</text>
<text x="21.6" y="229.9">39</text>
<text x="42.5" y="229.9">AGND</text>
<text x="64" y="229.9">Analog ground</text>
<text x="21.6" y="234.2">40</text>
<text x="21.6" y="238.5">41</text>
<text x="42.8" y="234.2">AVDD</text>
<text x="45.1" y="238.5">NC</text>
<text x="64" y="238.5">Not connect</text>
<text x="64" y="234.2">Analog power</text>
<text x="64" y="242.9">Dithering function enable control. Normally pull low</text>
<text x="21.6" y="247.4">42</text>
<text x="43.5" y="247.4">DITH</text>
<text x="64" y="251.5">DITHER = “0”, Disable internal dithering function</text>
<text x="64" y="246.9">DITHER = “1”, Enable internal dithering function</text>
<text x="175.1" y="247.4">Note 2</text>
<text x="21.6" y="256.2">43</text>
<text x="43.7" y="256.2">GND</text>
<text x="64" y="256.2">Digital ground</text>
<text x="21.6" y="260.6">44</text>
<text x="42.7" y="260.6">DVDD</text>
<text x="64" y="260.6">Digital Power</text>
<text x="21.6" y="264.9">45</text>
<text x="21.6" y="269.2">46</text>
<text x="43.7" y="264.9">GND</text>
<text x="45.5" y="269.2">V7</text>
<text x="64" y="264.9">Digital ground</text>
<text x="64" y="269.2">Gamma correction voltage reference</text>
<text x="21.6" y="273.5">47</text>
<text x="45.5" y="273.5">V6</text>
<text x="64" y="273.5">Gamma correction voltage reference</text>
<text x="21.6" y="277.8">48</text>
<text x="45.5" y="277.8">V5</text>
<text x="64" y="277.8">Gamma correction voltage reference</text>
<text x="14.6" y="286.9">CPT Confidential</text>
<text x="72.9" y="286.8">12/21</text>
<text x="99.3" y="286.7">SPEC_CLAA080WK05XN_Wealth_171025</text>
</g>
<g font-size="1.7" fill="#ffd700">
<text x="7.8" y="5.9" transform="rotate(-35 7.8 5.9)">-</text>
<text x="8.3" y="5.5" transform="rotate(-29 8.3 5.5)">X</text>
<text x="9.4" y="4.9" transform="rotate(-20 9.4 4.9)">C</text>
<text x="10.6" y="4.5" transform="rotate(-13 10.6 4.5)">h</text>
<text x="11.7" y="4.3" transform="rotate(-6 11.7 4.3)">a</text>
<text x="12.7" y="4.2" transform="rotate(1 12.7 4.2)">n</text>
<text x="13.8" y="4.2" transform="rotate(9 13.8 4.2)">g</text>
<text x="14.9" y="4.4" transform="rotate(15 14.9 4.4)">e</text>
<text x="16.4" y="4.8" transform="rotate(26 16.4 4.8)">V</text>
<text x="17.5" y="5.4" transform="rotate(32 17.5 5.4)">i</text>
<text x="17.9" y="5.6" transform="rotate(36 17.9 5.6)">e</text>
<text x="191.6" y="5.9" transform="rotate(-35 191.6 5.9)">-</text>
<text x="192.1" y="5.5" transform="rotate(-29 192.1 5.5)">X</text>
<text x="193.2" y="4.9" transform="rotate(-20 193.2 4.9)">C</text>
<text x="194.4" y="4.5" transform="rotate(-13 194.4 4.5)">h</text>
<text x="195.5" y="4.3" transform="rotate(-6 195.5 4.3)">a</text>
<text x="196.5" y="4.2" transform="rotate(1 196.5 4.2)">n</text>
<text x="197.7" y="4.2" transform="rotate(9 197.7 4.2)">g</text>
<text x="198.8" y="4.4" transform="rotate(15 198.8 4.4)">e</text>
<text x="200.2" y="4.8" transform="rotate(26 200.2 4.8)">V</text>
<text x="201.3" y="5.4" transform="rotate(32 201.3 5.4)">i</text>
<text x="201.7" y="5.6" transform="rotate(36 201.7 5.6)">e</text>
<text x="5.3" y="8.6" transform="rotate(-56 5.3 8.6)">P</text>
<text x="6" y="7.6" transform="rotate(-48 6 7.6)">D</text>
<text x="6.9" y="6.6" transform="rotate(-40 6.9 6.6)">F</text>
<text x="18.7" y="6.2" transform="rotate(44 18.7 6.2)">w</text>
<text x="19.7" y="7.2" transform="rotate(52 19.7 7.2)">e</text>
<text x="20.3" y="8" transform="rotate(58 20.3 8)">r</text>
<text x="189.2" y="8.6" transform="rotate(-56 189.2 8.6)">P</text>
<text x="189.9" y="7.6" transform="rotate(-48 189.9 7.6)">D</text>
<text x="190.8" y="6.6" transform="rotate(-40 190.8 6.6)">F</text>
<text x="202.6" y="6.2" transform="rotate(44 202.6 6.2)">w</text>
<text x="203.6" y="7.2" transform="rotate(52 203.6 7.2)">e</text>
<text x="204.2" y="8" transform="rotate(58 204.2 8)">r</text>
<text x="4.3" y="18.3" transform="rotate(55 4.3 18.3)">w</text>
<text x="5.3" y="19.6" transform="rotate(46 5.3 19.6)">w</text>
<text x="6.5" y="20.8" transform="rotate(36 6.5 20.8)">w</text>
<text x="7.7" y="21.7" transform="rotate(30 7.7 21.7)">.</text>
<text x="8" y="18.8" transform="rotate(-45 8 18.8)">Click to buy NOW!</text>
<text x="8.3" y="22" transform="rotate(25 8.3 22)">d</text>
<text x="9.4" y="22.5" transform="rotate(18 9.4 22.5)">o</text>
<text x="10.6" y="22.9" transform="rotate(11 10.6 22.9)">c</text>
<text x="11.8" y="23.1" transform="rotate(4 11.8 23.1)">u</text>
<text x="13" y="23.2" transform="rotate(-2 13 23.2)">-</text>
<text x="13.7" y="23.1" transform="rotate(-6 13.7 23.1)">t</text>
<text x="14.4" y="23.1" transform="rotate(-10 14.4 23.1)">r</text>
<text x="15.3" y="22.9" transform="rotate(-15 15.3 22.9)">a</text>
<text x="16.4" y="22.6" transform="rotate(-22 16.4 22.6)">c</text>
<text x="17.5" y="22.2" transform="rotate(-29 17.5 22.2)">k</text>
<text x="18.4" y="21.6" transform="rotate(-34 18.4 21.6)">.</text>
<text x="19" y="21.3" transform="rotate(-38 19 21.3)">c</text>
<text x="19.9" y="20.5" transform="rotate(-45 19.9 20.5)">o</text>
<text x="20.8" y="19.6" transform="rotate(-54 20.8 19.6)">m</text>
<text x="188.2" y="18.3" transform="rotate(55 188.2 18.3)">w</text>
<text x="189.1" y="19.6" transform="rotate(46 189.1 19.6)">w</text>
<text x="190.3" y="20.8" transform="rotate(36 190.3 20.8)">w</text>
<text x="191.6" y="21.7" transform="rotate(30 191.6 21.7)">.</text>
<text x="191.8" y="18.8" transform="rotate(-45 191.8 18.8)">Click to buy NOW!</text>
<text x="192.1" y="22" transform="rotate(25 192.1 22)">d</text>
<text x="193.3" y="22.5" transform="rotate(18 193.3 22.5)">o</text>
<text x="194.5" y="22.9" transform="rotate(11 194.5 22.9)">c</text>
<text x="195.6" y="23.1" transform="rotate(4 195.6 23.1)">u</text>
<text x="196.9" y="23.2" transform="rotate(-2 196.9 23.2)">-</text>
<text x="197.6" y="23.1" transform="rotate(-6 197.6 23.1)">t</text>
<text x="198.3" y="23.1" transform="rotate(-10 198.3 23.1)">r</text>
<text x="199.1" y="22.9" transform="rotate(-15 199.1 22.9)">a</text>
<text x="200.2" y="22.6" transform="rotate(-22 200.2 22.6)">c</text>
<text x="201.3" y="22.2" transform="rotate(-29 201.3 22.2)">k</text>
<text x="202.3" y="21.6" transform="rotate(-34 202.3 21.6)">.</text>
<text x="202.8" y="21.3" transform="rotate(-38 202.8 21.3)">c</text>
<text x="203.7" y="20.5" transform="rotate(-45 203.7 20.5)">o</text>
<text x="204.6" y="19.6" transform="rotate(-54 204.6 19.6)">m</text>
</g>
</svg>
